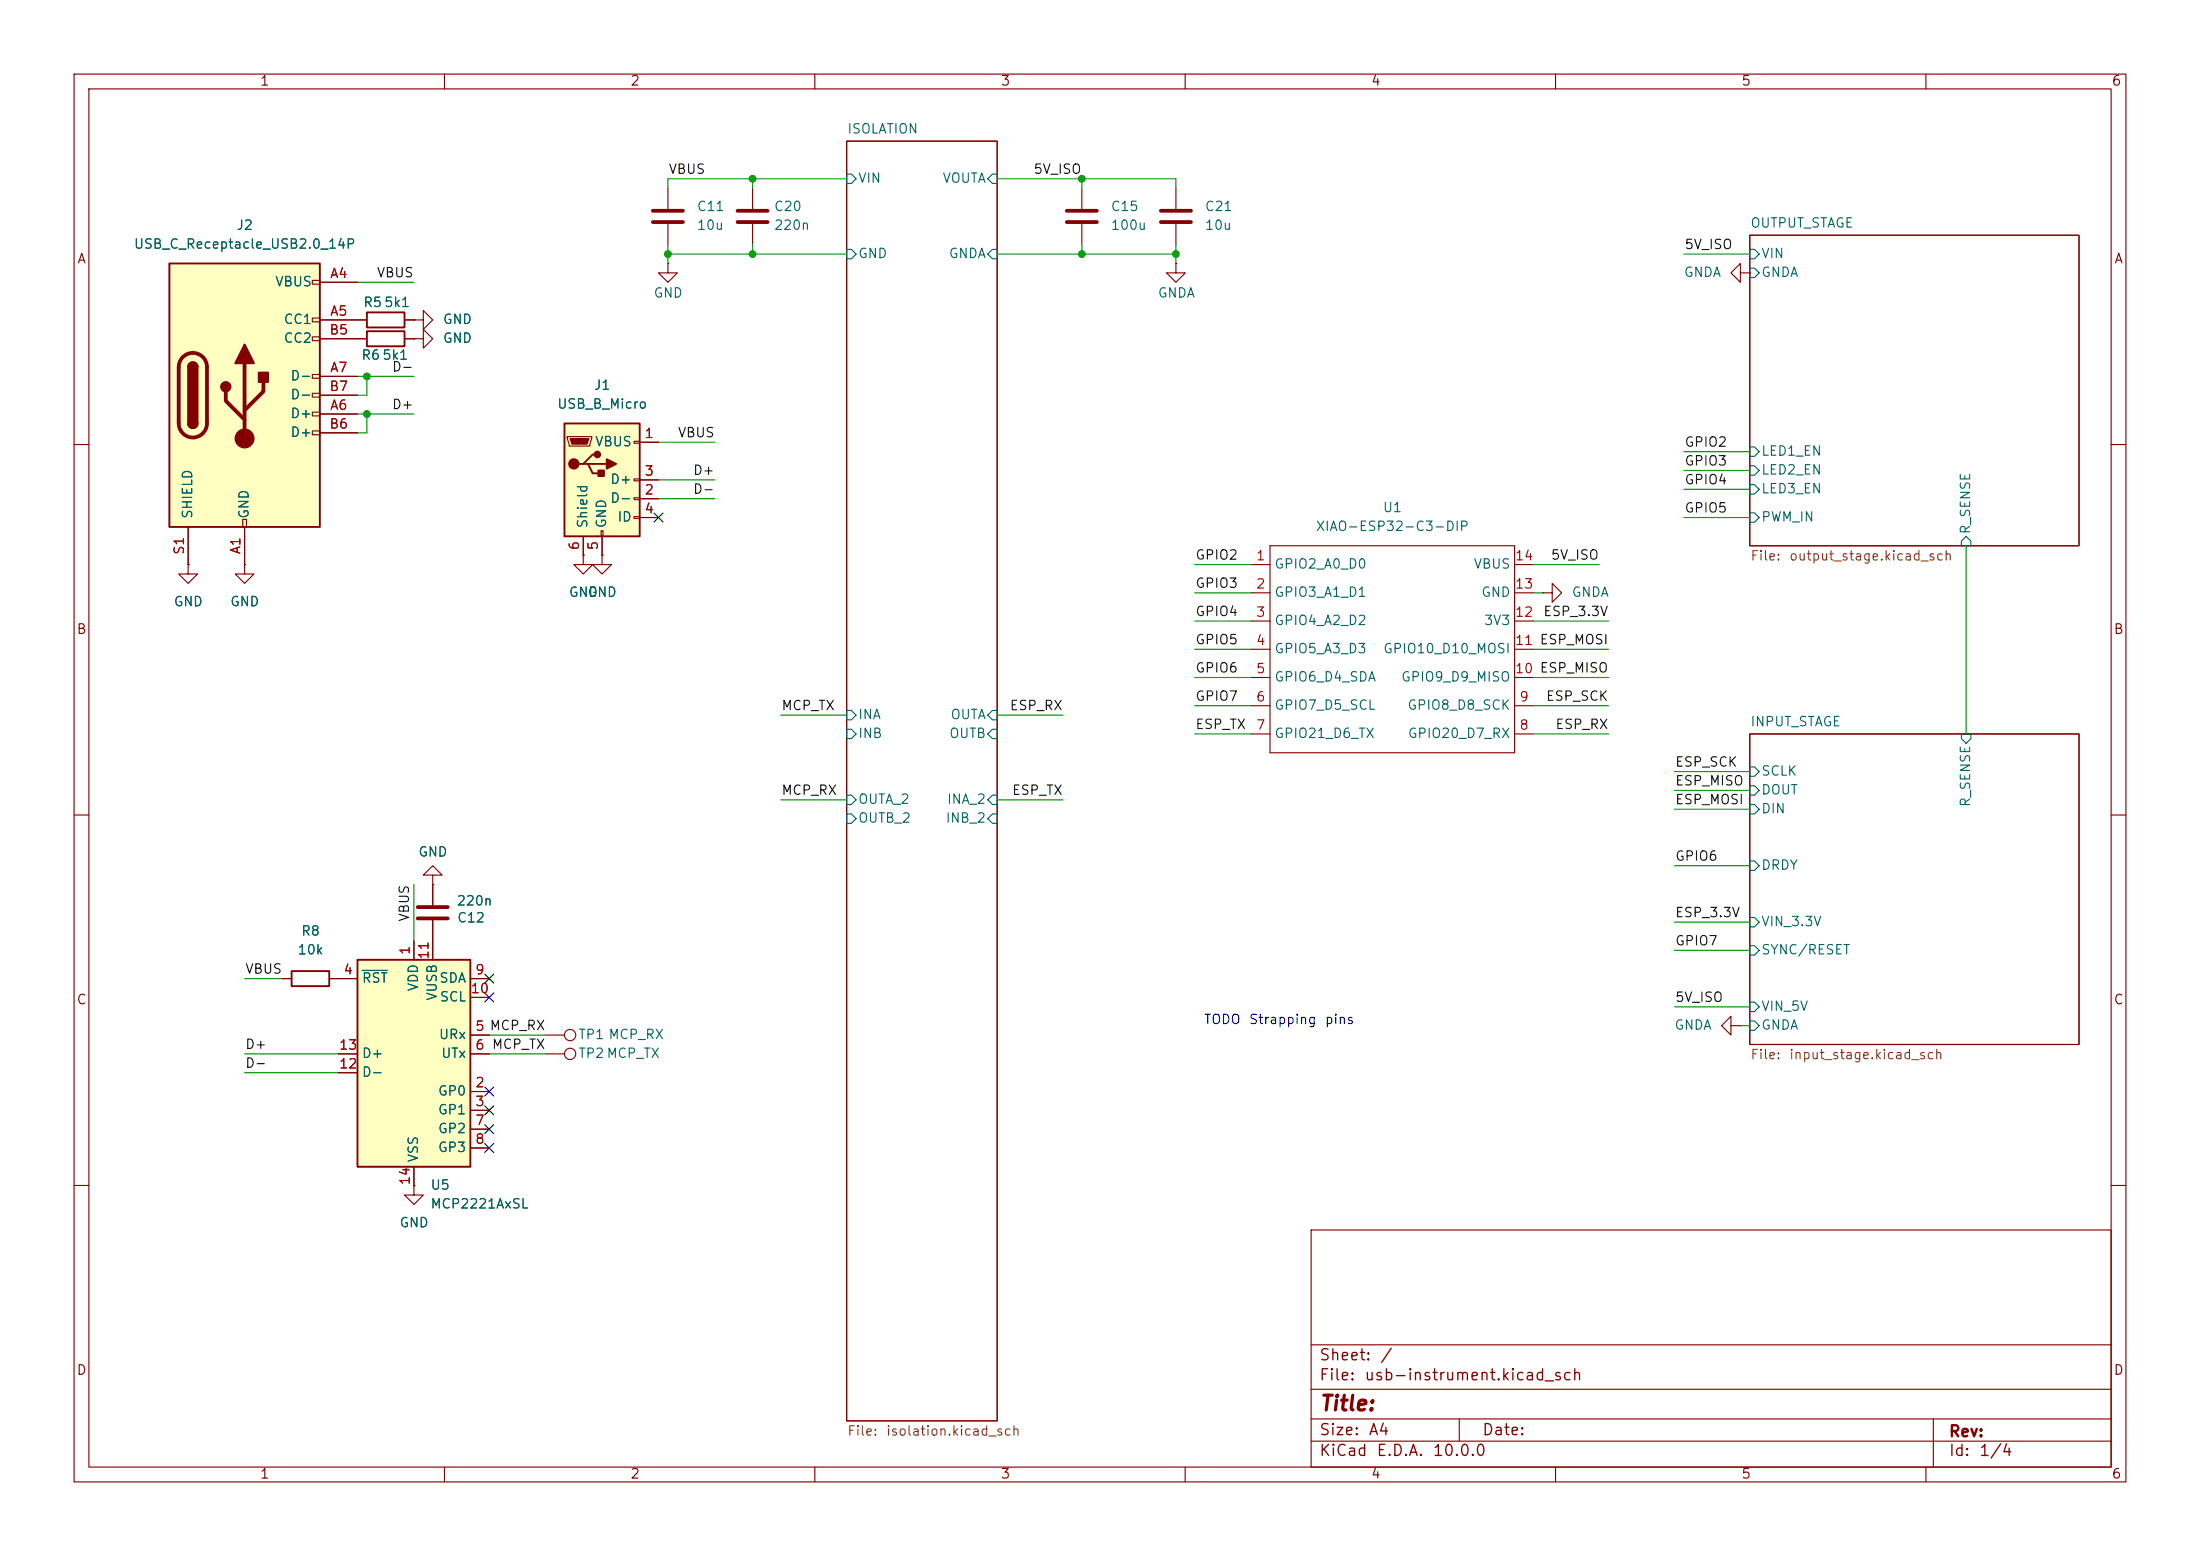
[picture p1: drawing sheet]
<svg xmlns="http://www.w3.org/2000/svg" width="297mm" height="210mm" viewBox="0 0 297 210" stroke-linecap="round" stroke-linejoin="round" font-family="sans-serif">
<g fill="none" stroke="#840000" stroke-width=".15">
<path d="M10 10h277v190h-277zM12 12h273v186h-273zM60 10v2M110 10v2M114.3 19.1h20.3v172.7h-20.3zM160 10v2M210 10v2M260 10v2M236.2 31.8h44.5v41.9h-44.5zM55.9 43.2h1.2v-1.3l1.3 1.3-1.3 1.3v-1.3M55.9 43.2h.1M10 60h2"/>
<path d="M285 60h2M236.2 99.1h44.5v41.9h-44.5zM10 110h2M285 110h2M10 160h2M177 166h108v32h-108zM285 160h2M60 198v2M110 198v2M160 198v2M177 194.5h108M177 191.5h108"/>
<path d="M177 187.5h108M177 181.5h108M197 191.5v3M210 198v2M260 198v2M261 191.5v6.5"/>
</g>
<g fill="none" stroke="#006464" stroke-width=".15">
<path d="M114.3 33.7h.6l.7 .6-.7 .6h-.6zM114.3 23.5h.6l.7 .6-.7 .7h-.6zM134 33.7h.6v1.2h-.6l-.7-.6zM134 23.5h.6v1.3h-.6l-.7-.7zM236.2 36.2h.7l.6 .6-.6 .7h-.7zM236.2 33.7h.7l.6 .6-.6 .6h-.7zM236.2 60.3h.7l.6 .7-.6 .6h-.7zM236.2 62.9h.7l.6 .6-.6 .6h-.7zM236.2 65.4h.7l.6 .6-.6 .7h-.7zM236.2 69.2h.7l.6 .7-.6 .6h-.7zM265.4 72.4l.7 .6v.7h-1.3v-.7zM114.3 95.9h.6l.7 .6-.7 .7h-.6z"/>
<path d="M114.3 98.4h.6l.7 .7-.7 .6h-.6zM134 95.9h.6v1.3h-.6l-.7-.7zM134 98.4h.6v1.3h-.6l-.7-.6zM264.8 99.1h1.3v.6l-.7 .6-.6-.6zM114.3 107.3h.6l.7 .7-.7 .6h-.6zM114.3 109.9h.6l.7 .6-.7 .6h-.6zM134 107.3h.6v1.3h-.6l-.7-.6zM134 109.9h.6v1.2h-.6l-.7-.6zM236.2 108.6h.7l.6 .6-.6 .7h-.7zM236.2 106h.7l.6 .7-.6 .6h-.7zM236.2 103.5h.7l.6 .6-.6 .7h-.7zM236.2 116.2h.7l.6 .6-.6 .7h-.7z"/>
<path d="M236.2 137.8h.7l.6 .6-.6 .7h-.7zM236.2 127.6h.7l.6 .7-.6 .6h-.7zM236.2 123.8h.7l.6 .7-.6 .6h-.7zM236.2 135.3h.7l.6 .6-.6 .6h-.7z"/>
</g>
<path d="M76.2 57.2h10.2v15.2h-10.2z" fill="#ffffc2"/>
<path d="M49.5 42.2h5.1v2h-5.1zM76.2 57.2h10.2v15.2h-10.2zM78.7 62.6h.7l.6 1.3h1.3M79.4 62.6h2.5M80.6 61.3h-.6l-1.3 1.3h-.6" fill="none" stroke="#840000" stroke-width=".25"/>
<g fill="none" stroke="#840000" stroke-width=".15">
<path d="M90.2 35.6v1.2h1.2l-1.2 1.3-1.3-1.3h1.3M90.2 35.6h.1M48.3 43.2h1.2M54.6 43.2h1.3M55.9 45.7h1.2v-1.2l1.3 1.2-1.3 1.3v-1.3M55.9 45.7h.1M76.6 58.9h3.3v.3l-.3 1h-2.8zM85.6 59.6h.8v.2h-.8zM86.4 59.7h2.5M78.7 74.9v1.3h1.3l-1.3 1.3-1.2-1.3h1.2M78.7 74.9h.1M78.7 72.4v2.5"/>
<path d="M81.2 71.6h.2v.8h-.2zM81.3 74.9v1.3h1.2l-1.2 1.3-1.3-1.3h1.3M81.3 74.9h.1M81.3 72.4v2.5M85.6 64.6h.8v.3h-.8zM85.6 67.2h.8v.2h-.8zM85.6 69.7h.8v.3h-.8zM86.4 67.3h2.5M86.4 64.8h2.5M86.4 69.9h2.5M168.9 76.2h2.5M171.4 73.7h33.1v27.9h-33.1z"/>
<path d="M204.5 76.2h2.5M168.9 80h2.5M168.9 83.8h2.5M168.9 87.6h2.5M168.9 91.4h2.5M168.9 95.3h2.5M168.9 99.1h2.5M204.5 80h2.5M204.5 83.8h2.5M204.5 87.6h2.5M204.5 91.4h2.5M204.5 95.3h2.5"/>
<path d="M204.5 99.1h2.5M208.3 80h1.2v-1.3l1.3 1.3-1.3 1.3v-1.3M208.3 80h.1M233.7 138.4v-1.2l-1.3 1.2 1.3 1.3v-1.3h1.2M234.9 138.4h.1M55.9 160v1.3h1.2l-1.2 1.3-1.3-1.3h1.3M55.9 160h.1"/>
</g>
<path d="M77 59.2h2.5l-.3 .7h-2z" fill="#840000" stroke="#840000" stroke-width=".15"/>
<g fill="#840000" stroke="#840000" stroke-width=".25">
<path d="M80.8 63.5h.7v.8h-.7z"/>
<path d="M81.9 62l1.3 .6-1.3 .6z"/>
<circle cx="77.5" cy="62.6" r=".63"/>
<circle cx="80.6" cy="61.3" r=".38"/>
</g>
<path d="M48.3 129.5h15.2v28h-15.2z" fill="#ffffc2"/>
<path d="M49.5 44.7h5.1v2h-5.1zM39.4 131.1h5v2h-5zM48.3 129.5h15.2v28h-15.2z" fill="none" stroke="#840000" stroke-width=".25"/>
<g fill="none" stroke="#840000" stroke-width=".15">
<path d="M90.2 25.4v2.8M90.2 30.2v2.8M101.6 25.4v2.8M101.6 30.2v2.8M146 25.4v2.8M146 30.2v2.8M158.7 35.6v1.2h1.3l-1.3 1.3-1.2-1.3h1.2M158.7 35.6h.1M158.7 25.4v2.8M158.7 30.2v2.8M234.9 36.8v-1.2l-1.2 1.2 1.2 1.3v-1.3h1.3M236.2 36.8h.1"/>
<path d="M48.3 45.7h1.2M54.6 45.7h1.3M25.4 76.2v1.3h1.3l-1.3 1.2-1.3-1.2h1.3M25.4 76.2h.1M58.4 118.1h1.3l-1.3-1.3-1.3 1.3h1.3v1.3M58.4 119.4h.1M58.4 119.4v2.8M38.1 132.1h1.3M44.4 132.1h3.9M55.9 127v2.5M58.4 124.2v5.3M63.5 132.1h2.5"/>
<path d="M63.5 139.7h2.5M63.5 134.6h2.5M45.7 142.2h2.6M45.7 144.8h2.6M55.9 157.5v2.5M63.5 147.3h2.5M63.5 149.9h2.5M63.5 142.2h2.5M63.5 152.4h2.5M63.5 154.9h2.5"/>
</g>
<path d="M48.9 131h3.4" fill="none" stroke="#006464" stroke-width=".15"/>
<path d="M88.1 28.4h4.1M88.1 30h4.1M99.6 28.4h4M99.6 30h4M144 28.4h4.1M144 30h4.1M156.7 28.4h4.1M156.7 30h4.1M56.4 124h4.1M56.4 122.4h4.1" fill="none" stroke="#840000" stroke-width=".51"/>
<path d="M22.9 35.6h20.3v35.5h-20.3z" fill="#ffffc2"/>
<g fill="none" stroke="#840000" stroke-width=".15">
<path d="M42.2 37.8h1v.6h-1zM43.2 38.1h5.1M42.2 42.9h1v.5h-1zM42.2 45.5h1v.5h-1zM42.2 50.5h1v.6h-1zM42.2 53.1h1v.5h-1zM42.2 55.6h1v.5h-1zM42.2 58.2h1v.5h-1zM43.2 43.2h6.3M43.2 55.9h5.1M43.2 50.8h5.1M43.2 45.7h6.3"/>
<path d="M43.2 58.4h5.1M43.2 53.3h5.1M54.6 43.2h1.3M54.6 45.7h1.3M55.9 45.7h.1M55.9 43.2h.1M86.4 59.7h2.5M25.4 76.2h.1M25.4 71.1v5.1M32.8 70.1h.5v1h-.5zM33 76.2v1.3h1.3l-1.3 1.2-1.3-1.2h1.3M33 76.2h.1"/>
<path d="M33 71.1v5.1M78.7 74.9h.1M78.7 72.4v2.5M81.3 74.9h.1M81.3 72.4v2.5M86.4 67.3h2.5M86.4 64.8h2.5M86.4 69.9h2.5M58.4 119.4h.1M58.4 119.4v2.8M38.1 132.1h1.3M44.4 132.1h3.9"/>
<path d="M55.9 127v2.5M58.4 124.2v5.3M63.5 139.7h2.5M63.5 132.1h2.5M63.5 134.6h2.5M73.7 139.7h2.5M45.7 142.2h2.6M45.7 144.8h2.6M55.9 157.5v2.5M63.5 142.2h2.5M63.5 147.3h2.5M63.5 149.9h2.5"/>
<path d="M63.5 152.4h2.5M63.5 154.9h2.5M73.7 142.2h2.5M55.9 160h.1"/>
<circle cx="77" cy="139.7" r=".76"/>
<circle cx="77" cy="142.2" r=".76"/>
</g>
<path d="M22.9 35.6h20.3v35.5h-20.3zM25.4 49.5a.64 .64 0 0 1 .6-.6 .64 .64 0 0 1 .7 .6M25.4 57.2a.64 .64 0 0 0 .6 .6 .64 .64 0 0 0 .7-.6" fill="none" stroke="#840000" stroke-width=".25"/>
<path d="M24.7 48.2a1.9 1.9 0 0 1 2.1-.4 1.9 1.9 0 0 1 1.1 1.7v7.7a1.91 1.91 0 0 1-1.9 1.8 1.91 1.91 0 0 1-1.9-1.8v-7.7a1.9 1.9 0 0 1 .6-1.3zM30.5 52.8v1.3l2.5 2.5M33 49v10.2M35.6 51.6v1.2l-2.6 2.6" fill="none" stroke="#840000" stroke-width=".51"/>
<g fill="#840000" stroke="#840000" stroke-width=".25">
<path d="M25.4 49.5h1.3v7.7h-1.3z"/>
<path d="M25.6 49.1a.64 .64 0 0 1 .7-.2 .64 .64 0 0 1 .4 .6h-1.3z"/>
<path d="M25.4 57.2h1.3a.64 .64 0 0 1-.7 .6 .64 .64 0 0 1-.6-.6z"/>
<path d="M33 46.5l1.3 2.5h-2.6z"/>
<path d="M34.9 50.3h1.3v1.3h-1.3z"/>
<circle cx="30.5" cy="52.2" r=".63"/>
</g>
<circle cx="33" cy="59.2" r="1.27" fill="#840000" stroke="#840000" stroke-width=".15"/>
<g fill="none" stroke="#009600" stroke-width=".15">
<path d="M48.3 38.1h7.6M90.2 34.3h24.1M90.2 33v2.6M101.6 24.1v1.3M101.6 33v1.3M114.3 24.1h-24.1v1.3M134.6 34.3h24.1M134.6 24.1h24.1v1.3M146 24.1v1.3M146 33v1.3M158.7 33v2.6M227.3 34.3h8.9"/>
<path d="M48.3 55.9h7.6M48.3 50.8h7.6M49.5 55.9v2.5h-1.2M49.5 50.8v2.5h-1.2M88.9 59.7h7.6M88.9 64.8h7.6M88.9 67.3h7.6M161.3 76.2h7.6M207 76.2h8.9M227.3 61h8.9M227.3 69.9h8.9M227.3 66h8.9"/>
<path d="M227.3 63.5h8.9M265.4 73.7v25.4M105.4 96.5h8.9M134.6 96.5h8.9M161.3 95.3h7.6M161.3 99.1h7.6M161.3 91.4h7.6M161.3 87.6h7.6M161.3 83.8h7.6M161.3 80h7.6M207 95.3h10.2M207 99.1h10.2"/>
<path d="M207 91.4h10.2M207 87.6h10.2M207 83.8h10.2M207 80h1.3M55.9 119.4v7.6M105.4 108h8.9M134.6 108h8.9M226.1 104.1h10.1M226.1 106.7h10.1M226.1 109.2h10.1M226.1 116.8h10.1M33 132.1h5.1"/>
<path d="M66 139.7h7.7M226.1 135.9h10.1M226.1 128.3h10.1M226.1 124.5h10.1M234.9 138.4h1.3M33 142.2h12.7M33 144.8h12.7M66 142.2h7.7"/>
</g>
<g fill="none" stroke="#000084" stroke-width=".15">
<path d="M88.3 69.2l1.2 1.3M89.5 69.2l-1.2 1.3M65.4 131.5l1.2 1.2M65.4 134l1.2 1.2M66.6 131.5l-1.2 1.2M66.6 134l-1.2 1.2M65.4 154.3l1.2 1.2M65.4 146.7l1.2 1.2M65.4 151.8l1.2 1.2M65.4 149.3l1.2 1.2M66.6 154.3l-1.2 1.2M66.6 146.7l-1.2 1.2"/>
<path d="M66.6 151.8l-1.2 1.2M66.6 149.3l-1.2 1.2"/>
</g>
<path d="M48.9 131h3.4" fill="none" stroke="#006464" stroke-width=".15"/>
<g fill="#009600" stroke="#009600" stroke-width=".14">
<circle cx="49.5" cy="50.8" r=".46"/>
<circle cx="101.6" cy="24.1" r=".46"/>
<circle cx="49.5" cy="55.9" r=".46"/>
<circle cx="101.6" cy="34.3" r=".46"/>
<circle cx="90.2" cy="34.3" r=".46"/>
<circle cx="146" cy="34.3" r=".46"/>
<circle cx="146" cy="24.1" r=".46"/>
<circle cx="158.7" cy="34.3" r=".46"/>
</g>
<text font-size="2" fill="#840000" x="178" y="190.9">Title:</text>
<g font-size="1.5" fill="#840000">
<text x="178" y="184">Sheet:</text>
<text x="186.2" y="184">/</text>
<text x="178" y="186.7">File:</text>
<text x="184.1" y="186.7">usb-instrument.kicad_sch</text>
<text x="178" y="196.9">KiCad</text>
<text x="178" y="194.1">Size:</text>
<text x="184.7" y="194.1">A4</text>
<text x="185.7" y="196.9">E.D.A.</text>
<text x="193.3" y="196.9">10.0.0</text>
<text x="200" y="194.1">Date:</text>
<text x="263" y="194.3">Rev:</text>
<text x="263" y="196.9">Id:</text>
<text x="267.1" y="196.9">1/4</text>
</g>
<g font-size="1.3" fill="#840000">
<text x="35" y="11.9">1</text>
<text x="85" y="11.9">2</text>
<text x="135" y="11.9">3</text>
<text x="185" y="11.9">4</text>
<text x="235" y="11.9">5</text>
<text x="285" y="11.9">6</text>
<text x="10.3" y="35.9">A</text>
<text x="285.3" y="35.9">A</text>
<text x="10.3" y="85.9">B</text>
<text x="285.3" y="85.9">B</text>
<text x="10.3" y="135.9">C</text>
<text x="285.3" y="135.9">C</text>
<text x="10.3" y="185.9">D</text>
<text x="285.3" y="185.9">D</text>
<text x="35" y="199.9">1</text>
<text x="85" y="199.9">2</text>
<text x="135" y="199.9">3</text>
<text x="185" y="199.9">4</text>
<text x="235" y="199.9">5</text>
<text x="285" y="199.9">6</text>
</g>
<g font-size="1.3" fill="#0f0f0f">
<text x="90.2" y="23.8">VBUS</text>
<text x="139.4" y="23.8">5V_ISO</text>
<text x="227.3" y="33.9">5V_ISO</text>
<text x="50.8" y="37.8">VBUS</text>
<text x="52.8" y="50.5">D-</text>
<text x="52.8" y="55.5">D+</text>
<text x="91.4" y="59.3">VBUS</text>
<text x="93.5" y="64.4">D+</text>
<text x="227.3" y="60.6">GPIO2</text>
<text x="227.3" y="65.7">GPIO4</text>
<text x="227.3" y="63.2">GPIO3</text>
<text x="93.5" y="67">D-</text>
<text x="227.3" y="69.5">GPIO5</text>
<text x="161.3" y="75.9">GPIO2</text>
<text x="209.3" y="75.9">5V_ISO</text>
<text x="161.3" y="83.5">GPIO4</text>
<text x="161.3" y="79.7">GPIO3</text>
<text x="208.3" y="83.5">ESP_3.3V</text>
<text x="161.3" y="87.3">GPIO5</text>
<text x="207.8" y="87.3">ESP_MOSI</text>
<text x="161.3" y="94.9">GPIO7</text>
<text x="161.3" y="91.1">GPIO6</text>
<text x="207.8" y="91.1">ESP_MISO</text>
<text x="208.6" y="94.9">ESP_SCK</text>
<text x="105.4" y="96.2">MCP_TX</text>
<text x="136.2" y="96.2">ESP_RX</text>
<text x="161.3" y="98.7">ESP_TX</text>
<text x="209.9" y="98.7">ESP_RX</text>
<text x="105.4" y="107.6">MCP_RX</text>
<text x="136.5" y="107.6">ESP_TX</text>
<text x="226.1" y="106.3">ESP_MISO</text>
<text x="226.1" y="103.8">ESP_SCK</text>
<text x="226.1" y="108.9">ESP_MOSI</text>
<text x="226.1" y="116.5">GPIO6</text>
<text x="55.5" y="124.5" transform="rotate(-90 55.5 124.5)">VBUS</text>
<text x="226.1" y="124.1">ESP_3.3V</text>
<text x="33" y="131.7">VBUS</text>
<text x="226.1" y="127.9">GPIO7</text>
<text x="226.1" y="135.5">5V_ISO</text>
<text x="33" y="141.9">D+</text>
<text x="66.3" y="141.9">MCP_TX</text>
<text x="33" y="144.4">D-</text>
</g>
<g font-size="1.3" fill="#006464">
<text x="114.3" y="18.3">ISOLATION</text>
<text x="94" y="28.8">C11</text>
<text x="104.4" y="28.8">C20</text>
<text x="115.8" y="25">VIN</text>
<text x="127.2" y="25">VOUTA</text>
<text x="149.9" y="28.8">C15</text>
<text x="162.6" y="28.8">C21</text>
<text x="18" y="33.9">USB_C_Receptacle_USB2.0_14P</text>
<text x="31.8" y="31.3">J2</text>
<text x="94" y="31.3">10u</text>
<text x="104.4" y="31.3">220n</text>
<text x="115.8" y="35.2">GND</text>
<text x="128" y="35.2">GNDA</text>
<text x="149.9" y="31.3">100u</text>
<text x="162.6" y="31.3">10u</text>
<text x="236.2" y="31">OUTPUT_STAGE</text>
<text x="237.7" y="35.2">VIN</text>
<text x="37.1" y="39">VBUS</text>
<text x="49" y="41.8">R5</text>
<text x="51.8" y="41.8">5k1</text>
<text x="88.1" y="40.5">GND</text>
<text x="156.2" y="40.5">GNDA</text>
<text x="227.2" y="37.7">GNDA</text>
<text x="237.7" y="37.7">GNDA</text>
<text x="38.2" y="44">CC1</text>
<text x="38.2" y="46.6">CC2</text>
<text x="59.7" y="44">GND</text>
<text x="59.7" y="46.6">GND</text>
<text x="39.1" y="51.7">D-</text>
<text x="48.7" y="48.9">R6</text>
<text x="51.5" y="48.9">5k1</text>
<text x="80.1" y="52.9">J1</text>
<text x="39.1" y="56.7">D+</text>
<text x="39.1" y="59.3">D+</text>
<text x="39.1" y="54.2">D-</text>
<text x="75.1" y="55.5">USB_B_Micro</text>
<text x="80.2" y="60.6">VBUS</text>
<text x="82.3" y="65.6">D+</text>
<text x="237.7" y="61.8">LED1_EN</text>
<text x="237.7" y="64.4">LED2_EN</text>
<text x="26.3" y="70.1" transform="rotate(-90 26.3 70.1)">SHIELD</text>
<text x="33.9" y="70.1" transform="rotate(-90 33.9 70.1)">GND</text>
<text x="79.6" y="71.4" transform="rotate(-90 79.6 71.4)">Shield</text>
<text x="82.1" y="71.4" transform="rotate(-90 82.1 71.4)">GND</text>
<text x="82.3" y="68.2">D-</text>
<text x="83.3" y="70.7">ID</text>
<text x="177.5" y="72">XIAO-ESP32-C3-DIP</text>
<text x="186.6" y="69.4">U1</text>
<text x="237.7" y="66.9">LED3_EN</text>
<text x="237.7" y="70.7">PWM_IN</text>
<text x="172" y="77.1">GPIO2_A0_D0</text>
<text x="198.9" y="77.1">VBUS</text>
<text x="266.3" y="72.2" transform="rotate(-90 266.3 72.2)">R_SENSE</text>
<text x="23.4" y="82.1">GND</text>
<text x="31" y="82.1">GND</text>
<text x="76.7" y="80.9">GND</text>
<text x="79.2" y="80.9">GND</text>
<text x="172" y="80.9">GPIO3_A1_D1</text>
<text x="199.9" y="80.9">GND</text>
<text x="212.1" y="80.9">GNDA</text>
<text x="172" y="84.7">GPIO4_A2_D2</text>
<text x="172" y="88.5">GPIO5_A3_D3</text>
<text x="186.6" y="88.5">GPIO10_D10_MOSI</text>
<text x="200.3" y="84.7">3V3</text>
<text x="172" y="92.3">GPIO6_D4_SDA</text>
<text x="189.1" y="92.3">GPIO9_D9_MISO</text>
<text x="115.8" y="97.4">INA</text>
<text x="115.8" y="99.9">INB</text>
<text x="128.1" y="99.9">OUTB</text>
<text x="128.2" y="97.4">OUTA</text>
<text x="172" y="96.1">GPIO7_D5_SCL</text>
<text x="172" y="99.9">GPIO21_D6_TX</text>
<text x="189.9" y="96.1">GPIO8_D8_SCK</text>
<text x="190" y="99.9">GPIO20_D7_RX</text>
<text x="236.2" y="98.3">INPUT_STAGE</text>
<text x="237.7" y="107.5">DOUT</text>
<text x="237.7" y="105">SCLK</text>
<text x="115.8" y="108.8">OUTA_2</text>
<text x="115.8" y="111.4">OUTB_2</text>
<text x="127.6" y="111.4">INB_2</text>
<text x="127.8" y="108.8">INA_2</text>
<text x="237.7" y="110.1">DIN</text>
<text x="266.3" y="109" transform="rotate(-90 266.3 109)">R_SENSE</text>
<text x="56.4" y="115.9">GND</text>
<text x="237.7" y="117.7">DRDY</text>
<text x="61.6" y="122.5">220n</text>
<text x="61.6" y="124.8">C12</text>
<text x="237.7" y="125.3">VIN_3.3V</text>
<text x="40.1" y="129.1">10k</text>
<text x="40.6" y="126.6">R8</text>
<text x="237.7" y="129.1">SYNC/RESET</text>
<text x="48.8" y="132.9">RST</text>
<text x="56.7" y="133.9" transform="rotate(-90 56.7 133.9)">VDD</text>
<text x="59.2" y="132.9">SDA</text>
<text x="59.3" y="135.5">SCL</text>
<text x="59.3" y="135.1" transform="rotate(-90 59.3 135.1)">VUSB</text>
<text x="237.7" y="136.8">VIN_5V</text>
<text x="48.8" y="143.1">D+</text>
<text x="59.2" y="140.6">URx</text>
<text x="59.5" y="143.1">UTx</text>
<text x="78" y="140.6">TP1 MCP_RX</text>
<text x="78" y="143.1">TP2 MCP_TX</text>
<text x="226" y="139.3">GNDA</text>
<text x="237.7" y="139.3">GNDA</text>
<text x="48.8" y="145.6">D-</text>
<text x="59" y="148.2">GP0</text>
<text x="59" y="150.7">GP1</text>
<text x="59" y="153.3">GP2</text>
<text x="59" y="155.8">GP3</text>
<text x="56.7" y="157" transform="rotate(-90 56.7 157)">VSS</text>
<text x="58" y="160.9">U5</text>
<text x="53.8" y="166">GND</text>
<text x="58" y="163.4">MCP2221AxSL</text>
</g>
<g font-size="1.3" fill="#a90000">
<text x="44.5" y="37.8">A4</text>
<text x="44.4" y="45.5">B5</text>
<text x="44.5" y="42.9">A5</text>
<text x="44.4" y="53.1">B7</text>
<text x="44.5" y="50.5">A7</text>
<text x="44.4" y="58.2">B6</text>
<text x="44.5" y="55.6">A6</text>
<text x="86.9" y="59.4">1</text>
<text x="86.9" y="64.5">3</text>
<text x="86.9" y="67.1">2</text>
<text x="86.9" y="69.6">4</text>
<text x="25.1" y="75" transform="rotate(-90 25.1 75)">S1</text>
<text x="32.8" y="74.9" transform="rotate(-90 32.8 74.9)">A1</text>
<text x="78.5" y="74.4" transform="rotate(-90 78.5 74.4)">6</text>
<text x="81" y="74.4" transform="rotate(-90 81 74.4)">5</text>
<text x="169.5" y="75.9">1</text>
<text x="204.4" y="75.9">14</text>
<text x="169.5" y="79.8">2</text>
<text x="169.5" y="83.6">3</text>
<text x="204.4" y="83.6">12</text>
<text x="204.4" y="79.8">13</text>
<text x="169.5" y="87.4">4</text>
<text x="204.4" y="87.4">11</text>
<text x="169.5" y="91.2">5</text>
<text x="169.5" y="95">6</text>
<text x="204.4" y="91.2">10</text>
<text x="205" y="95">9</text>
<text x="169.5" y="98.8">7</text>
<text x="205" y="98.8">8</text>
<text x="46.3" y="131.8">4</text>
<text x="55.6" y="129" transform="rotate(-90 55.6 129)">1</text>
<text x="58.2" y="129.6" transform="rotate(-90 58.2 129.6)">11</text>
<text x="64.1" y="131.8">9</text>
<text x="63.5" y="134.4">10</text>
<text x="45.7" y="142">13</text>
<text x="64.1" y="139.4">5 MCP_RX</text>
<text x="64.1" y="142">6</text>
<text x="64.1" y="139.4">5</text>
<text x="45.7" y="144.5">12</text>
<text x="64.1" y="147.1">2</text>
<text x="64.1" y="149.6">3</text>
<text x="64.1" y="152.1">7</text>
<text x="64.1" y="154.7">8</text>
<text x="55.6" y="160.1" transform="rotate(-90 55.6 160.1)">14</text>
</g>
<g font-size="1.3" fill="#725600">
<text x="236.2" y="76">File:</text>
<text x="241.4" y="76">output_stage.kicad_sch</text>
<text x="236.2" y="143.3">File:</text>
<text x="241.4" y="143.3">input_stage.kicad_sch</text>
<text x="114.3" y="194.1">File:</text>
<text x="119.5" y="194.1">isolation.kicad_sch</text>
</g>
<g font-size="1.3" fill="#0000c2">
<text x="162.4" y="138.5">TODO</text>
<text x="168.5" y="138.5">Strapping</text>
<text x="178.8" y="138.5">pins</text>
</g>
</svg>
